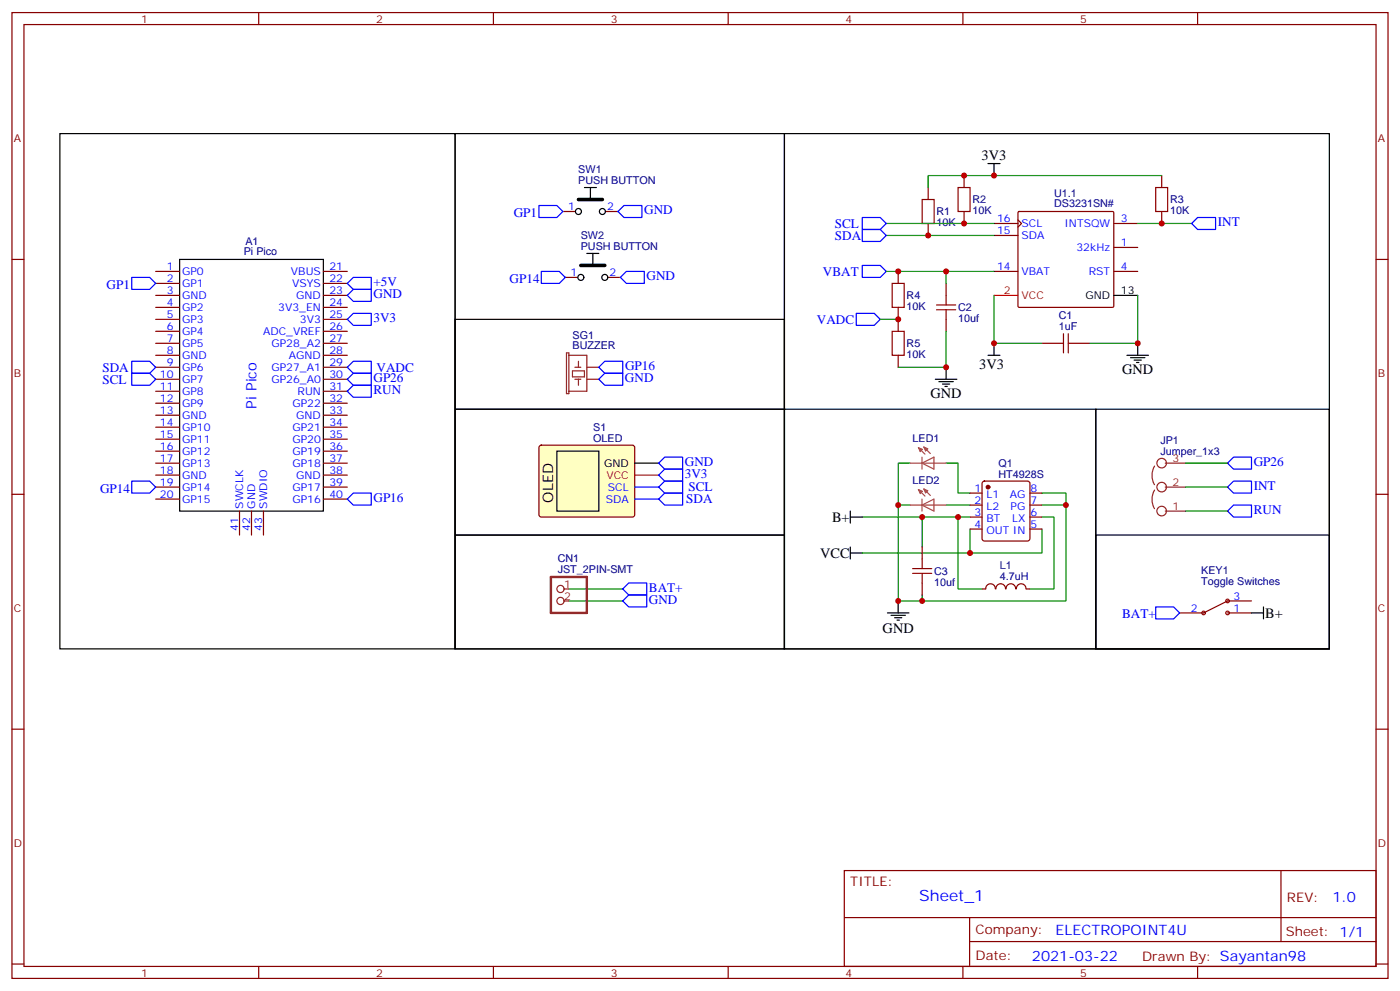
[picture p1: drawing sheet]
<svg xmlns="http://www.w3.org/2000/svg" width="412mm" height="292mm" viewBox="0 0 412 292" stroke-linecap="round" stroke-linejoin="round" font-family="sans-serif">
<g fill="none" stroke="#870000" stroke-width=".35">
<path d="M3.5 3.7h405.4v284.3h-405.4zM7.1 7.2h398.2v277.3h-398.2zM76.2 3.7v3.5M145.3 3.7v3.5M214.5 3.7v3.5M283.6 3.7v3.5M352.8 3.7v3.5M273.4 55.2v3.5M284 51.7v3.5M342.2 51.7v3.5M3.5 76.4h3.6M273.4 65.8v3.5"/>
<path d="M284 62.3v3.5M292.8 65.8h7.1M292.8 79.9h7.1M292.8 69.3h7.1M299.9 64.7l1 1.1-1 1.1M299.9 62.4l.3-.1h27.7l.2 .3-.1 27.7-.3 .2-27.7-.1-.1-.3zM328.1 72.8h7M328.1 65.8h7M328.1 79.9h7M342.2 62.3v3.5M405.3 76.4h3.6M278.7 83.4v3.6"/>
<path d="M278.7 94v3.5M306.9 101.1h3.5M317.5 101.1h3.5M3.5 145.5h3.6M285.8 145.2h3.5M285.8 148.7h3.5M285.8 152.2h3.5M285.8 155.8h3.5M289.5 141.8l.5-.2h12.7l.5 .2 .2 .5v16.3l-.2 .5-.5 .2h-12.7l-.5-.3-.2-.4v-16.3zM303.4 145.2h3.5M303.4 148.7h3.5M303.4 152.2h3.5"/>
<path d="M303.4 155.8h3.5M405.3 145.5h3.6M271.6 161v3.6M271.6 171.6v3.6M293.2 173.4a1.41 1.41 0 0 0-1.4-1.5 1.41 1.41 0 0 0-1.4 1.5h-1.1M293.4 173.4a1.41 1.41 0 0 1 1.4-1.5 1.41 1.41 0 0 1 1.4 1.5M296.4 173.4a1.41 1.41 0 0 1 1.4-1.5 1.41 1.41 0 0 1 1.4 1.5M299.4 173.4a1.41 1.41 0 0 1 1.4-1.5 1.41 1.41 0 0 1 1.4 1.5M302.3 173.4h1.1M361.6 176.9h7.1M347.5 180.4h7M361.6 180.4h7.1"/>
<path d="M3.5 214.7h3.6M405.3 214.7h3.6M248.7 256.3h156.6v28.2h-156.6zM377.3 256.3v20.9M248.7 270.1h156.5M285.6 277.2h119.6M285.6 270.1v14.2M3.5 283.8h3.6M76.2 284.5v3.5M145.3 284.5v3.5M214.5 284.5v3.5M283.6 284.5v3.5"/>
<path d="M352.8 284.5v3.5M405.3 283.8h3.6"/>
</g>
<path d="M292.8 87h7.1" fill="none" stroke="#f00" stroke-width=".35"/>
<g fill="none" stroke="#000" stroke-width=".35">
<path d="M291 48.2h3.6M292.8 48.2v3.5M328.1 87h7M275.5 111.7h6.4M276.6 112.4h4.2M277.6 113.1h2.2M278.3 113.8h.7M278.7 108.1v3.6M291 104.6h3.6M292.8 101.1v3.5M332 104.6h6.3M333 105.3h4.3"/>
<path d="M334.1 106h2.1M334.8 106.7h.7M335.1 101.1v3.5M250.5 150.5v3.5M250.5 152.2h3.5M250.5 162.8h3.5M250.5 161v3.6M264.6 176.9v3.5M261.4 180.4h6.4M262.5 181.2h4.2M263.5 181.9h2.1M264.2 182.6h.7"/>
</g>
<g fill="none" stroke="#a10000" stroke-width=".35">
<path d="M271.6 58.7h3.6v7.1h-3.6zM282.2 55.2h3.6v7.1h-3.6zM340.4 55.2h3.6v7.1h-3.6zM275.9 91.2h5.6M275.9 89.8h5.6M278.7 87v2.8M278.7 91.2v2.8M313.3 98.2v5.7M314.7 98.2v5.7M310.4 101.1h2.9M314.7 101.1h2.8M268.8 168.8h5.7"/>
<path d="M268.8 167.4h5.7M271.6 164.6v2.8M271.6 168.8v2.8"/>
</g>
<g fill="none" stroke="#008700" stroke-width=".35">
<path d="M342.2 51.7h-68.8v3.5M261.1 65.8h31.7M261.1 69.3h31.7M261.1 79.9h31.7M278.7 79.9v3.5M335.1 65.8h15.9M278.7 97.5v10.6M292.8 87v14.1h14.1M335.1 87v14.1h-14.1M268.1 136.3h-3.5v12.4h3.5M278.7 136.3h3.5v8.9h3.6M349.2 136.3h12.4"/>
<path d="M254 152.2h17.6M264.6 148.7v28.2h7v-1.7M278.7 148.7h7.1M282.2 152.2h-10.6v8.8M285.8 152.2h-3.6v21.2h7.1M285.8 155.8v7M306.9 145.2h7.1v3.5M306.9 148.7h7.1v28.2h-42.4M306.9 152.2h3.5v21.2h-7M306.9 155.8v7h-52.9M349.2 143.4h12.4M349.2 150.5h12.4"/>
<path d="M167.6 176.9h15.8M167.6 173.4h15.8"/>
</g>
<path d="M254 67.6h5.3l1.8 1.7-1.8 1.8h-5.3zM254 64h5.3l1.8 1.8-1.8 1.8h-5.3zM254 78.1h5.3l1.8 1.8-1.8 1.8h-5.3zM351 65.8l1.8-1.8h5.3v3.6h-5.3zM361.6 136.3l1.8-1.7h5.3v3.5h-5.3zM361.6 143.4l1.8-1.8h5.3v3.6h-5.3zM361.6 150.5l1.8-1.8h5.3v3.5h-5.3z" fill="none" stroke="#00f" stroke-width=".35"/>
<path d="M268.1 136.3h7M270.5 131.8l2 1.9M271.6 134.6v3.5M271.6 136.3l3.5-1.7v3.5zM272.1 131.6l2 1.9M275.2 136.3h3.5M268.1 148.7h7M270.5 144.1l2 1.9M271.6 148.7l3.5-1.8v3.6zM271.6 146.9v3.6M272.1 143.9l2 2M275.2 148.7h3.5" fill="none" stroke="#a64a4a" stroke-width=".35"/>
<g fill="#a64a4a" stroke="#a64a4a" stroke-width=".29">
<path d="M272.1 143.9l1.2 .6-.7 .7z"/>
<path d="M270.5 144.1l1.3 .5-.7 .7z"/>
<path d="M272.1 131.6l1.2 .5-.7 .7z"/>
<path d="M270.5 131.8l1.3 .5-.7 .7z"/>
</g>
<circle cx="291" cy="143.4" r=".53" fill="#870000" stroke="#870000" stroke-width=".35"/>
<path d="M162.3 169.9h10.6v10.5h-10.6z" fill="none" stroke="#8c2424" stroke-width=".71"/>
<g fill="none" stroke="#8c2424" stroke-width=".35">
<path d="M340.1 137.2a5.4 5.4 0 0 0 0 5.5M343.3 136.3h5.9M340.1 144.3a5.4 5.4 0 0 0 0 5.5M343.3 150.5h5.9M343.3 143.4h5.9M166.2 176.9h1.4M166.2 173.4h1.4"/>
<circle cx="342.2" cy="136.3" r="1.41"/>
<circle cx="342.2" cy="143.4" r="1.41"/>
<circle cx="342.2" cy="150.5" r="1.41"/>
<circle cx="165.1" cy="173.4" r="1.06"/>
<circle cx="165.1" cy="176.9" r="1.06"/>
</g>
<g fill="none" stroke="#900" stroke-width=".35">
<path d="M361.6 176.9l-7.1 3.5"/>
<circle cx="361.6" cy="176.9" r=".53"/>
<circle cx="354.5" cy="180.4" r=".53"/>
<circle cx="361.6" cy="180.4" r=".53"/>
</g>
<path d="M159 131.3l.5-.2h26.8l.5 .2 .2 .5-.1 20-.6 .4h-27.1l-.5-.7v-19.7z" fill="#ffffc2" stroke="#870000" stroke-width=".35"/>
<g fill="none" stroke="#00f" stroke-width=".35">
<path d="M158.7 60.5h5.3l1.8 1.8-1.8 1.7h-5.3zM159.5 79.9h5.2l1.8 1.8-1.8 1.7h-5.2zM182 62.3l1.8-1.8h5.3v3.5h-5.3zM38.8 81.7h5.3l1.8 1.7-1.8 1.8h-5.3zM102.3 94l1.8-1.7h5.3v3.5h-5.3zM102.3 83.4l1.8-1.7h5.3v3.5h-5.3zM102.3 87l1.8-1.8h5.3v3.5h-5.3zM182.7 81.7l1.8-1.8h5.3v3.5h-5.3zM252.2 92.3h5.3l1.8 1.7-1.8 1.8h-5.3zM38.8 106.4h5.3l1.8 1.7-1.8 1.8h-5.3zM38.8 109.9h5.3l1.8 1.8-1.8 1.7h-5.3zM102.3 115.2l1.8-1.8h5.3v3.5h-5.3z"/>
<path d="M102.3 111.7l1.8-1.8h5.3v3.5h-5.3zM102.3 108.1l1.8-1.7h5.3v3.5h-5.3zM176.4 108.1l1.8-1.7h5.2v3.5h-5.2zM176.4 111.7l1.8-1.8h5.2v3.5h-5.2zM194 136.3l1.8-1.7h5.3v3.5h-5.3zM194 139.9l1.8-1.8h5.3v3.5h-5.3zM38.8 141.6h5.3l1.8 1.8-1.8 1.8h-5.3zM102.3 146.9l1.8-1.7h5.3v3.5h-5.3zM187 146.9h7M187 143.4h7M194 143.4l1.8-1.8h5.3v3.6h-5.3zM194 146.9l1.8-1.7h5.3v3.5h-5.3z"/>
<path d="M183.4 176.9l1.8-1.7h5.3v3.5h-5.3zM185.2 171.6h5.3v3.6h-5.3l-1.8-1.8zM340.4 178.7h5.3l1.8 1.7-1.8 1.8h-5.3z"/>
</g>
<g fill="none" stroke="#000" stroke-width=".35">
<path d="M17.6 39.3h116.5v151.7h-116.5zM134.1 39.3h97v151.7h-97zM231.1 39.3h160.5v151.7h-160.5zM172.2 55.2h3.5M173.9 55.2v3.5M52.9 76.4h42.3v74.1h-42.3zM172.9 74.6h3.5M174.6 74.6v3.5M134.1 94h97v26.5h-97zM134.1 120.5h97v37h-97zM164 132.8h12.4v17.7h-12.4zM187 136.3h7"/>
<path d="M231.1 120.5h91.7v70.5h-91.7zM322.8 120.5h68.8v70.5h-68.8zM134.1 157.5h97v33.5h-97zM322.8 157.5h68.8v33.5h-68.8zM372.2 178.7v3.5M368.7 180.4h3.5"/>
<circle cx="170.4" cy="62.3" r=".88"/>
<circle cx="177.4" cy="62.3" r=".88"/>
<circle cx="171.1" cy="81.7" r=".88"/>
<circle cx="178.2" cy="81.7" r=".88"/>
</g>
<path d="M187 139.9h7" fill="none" stroke="#f00" stroke-width=".35"/>
<path d="M166.9 103.9h.7v12h-.7zM167.6 104.6h5.3v10.6h-5.3M168.6 109.2h3.6v1.7h-3.6zM169.3 111.7h1.8M169.3 108.1h1.8M170.4 106.4v1.7M170.4 111.7v1.7M172.9 111.7h3.5M172.9 108.1h3.5" fill="none" stroke="#8c2424" stroke-width=".35"/>
<g fill="none" stroke="#870000" stroke-width=".35">
<path d="M45.9 79.9h7M95.2 79.9h7.1M165.8 62.3h3.5M178.5 62.3h3.5M264.6 79.9v3.5M45.9 83.4h7M45.9 87h7M45.9 90.5h7M45.9 94h7M45.9 97.5h7M95.2 83.4h7.1M95.2 87h7.1"/>
<path d="M95.2 90.5h7.1M95.2 94h7.1M95.2 97.5h7.1M166.5 81.7h3.5M179.2 81.7h3.5M264.6 90.5v7M45.9 101.1h7M45.9 104.6h7M45.9 108.1h7M45.9 111.7h7M45.9 115.2h7M45.9 118.7h7"/>
<path d="M95.2 101.1h7.1M95.2 104.6h7.1M95.2 108.1h7.1M95.2 111.7h7.1M95.2 115.2h7.1M95.2 118.7h7.1M264.6 104.6v3.5M45.9 122.2h7M45.9 125.8h7M45.9 129.3h7M45.9 132.8h7M45.9 136.3h7"/>
<path d="M45.9 139.9h7M95.2 122.2h7.1M95.2 125.8h7.1M95.2 129.3h7.1M95.2 132.8h7.1M95.2 136.3h7.1M95.2 139.9h7.1M45.9 143.4h7M45.9 146.9h7M70.6 150.5v7M74.1 150.5v7M77.6 150.5v7"/>
<path d="M95.2 143.4h7.1M95.2 146.9h7.1"/>
</g>
<path d="M170.4 58.7h7M171.1 78.1h7.1" fill="none" stroke="#000" stroke-width="1.1"/>
<path d="M262.8 83.4h3.5v7.1h-3.5zM262.8 97.5h3.5v7.1h-3.5z" fill="none" stroke="#a10000" stroke-width=".35"/>
<path d="M259.3 94h5.3M264.6 108.1h14.1" fill="none" stroke="#008700" stroke-width=".35"/>
<g fill="#c00">
<circle cx="284" cy="51.7" r=".88"/>
<circle cx="292.8" cy="101.1" r=".88"/>
<circle cx="335.1" cy="101.1" r=".88"/>
<circle cx="342.2" cy="65.8" r=".88"/>
<circle cx="284" cy="65.8" r=".88"/>
<circle cx="273.4" cy="69.3" r=".88"/>
<circle cx="264.6" cy="176.9" r=".88"/>
<circle cx="285.8" cy="162.8" r=".88"/>
<circle cx="314" cy="148.7" r=".88"/>
<circle cx="271.6" cy="176.9" r=".88"/>
<circle cx="271.6" cy="152.2" r=".88"/>
<circle cx="282.2" cy="152.2" r=".88"/>
<circle cx="264.6" cy="148.7" r=".88"/>
<circle cx="292.8" cy="51.7" r=".88"/>
<circle cx="278.7" cy="79.9" r=".88"/>
<circle cx="264.6" cy="79.9" r=".88"/>
<circle cx="278.7" cy="108.1" r=".88"/>
<circle cx="264.6" cy="94" r=".88"/>
</g>
<text font-size="4.6" fill="#00f" x="270.8" y="265.3">Sheet_1</text>
<g font-size="4.2">
<text x="289.2" y="47.1">3V3</text>
<text x="288.5" y="108.6">3V3</text>
<text x="330.6" y="110.2">GND</text>
<text x="274.1" y="117.3">GND</text>
<text x="162.9" y="148" transform="rotate(-90 162.9 148)">OLED</text>
<text x="245.1" y="153.7">B+</text>
<text x="241.6" y="164.2">VCC</text>
<text x="372.7" y="181.9">B+</text>
<text x="260" y="186.4">GND</text>
</g>
<g font-size="4.2" fill="#00f">
<text x="75.6" y="120.4" transform="rotate(-90 75.6 120.4)">Pi Pico</text>
<text x="392.5" y="265.6">1.0</text>
<text x="310.9" y="275.1">ELECTROPOINT4U</text>
<text x="304" y="282.9">2021-03-22</text>
</g>
<g font-size="3.9" fill="#00f">
<text x="151.4" y="64">GP1</text>
<text x="189.7" y="63.1">GND</text>
<text x="245.9" y="70.6">SDA</text>
<text x="245.9" y="67.1">SCL</text>
<text x="358.7" y="66.6">INT</text>
<text x="150.1" y="83.4">GP14</text>
<text x="190.5" y="82.5">GND</text>
<text x="242.4" y="81.2">VBAT</text>
<text x="31.4" y="85.2">GP1</text>
<text x="110" y="84.3">+5V</text>
<text x="110" y="87.8">GND</text>
<text x="110" y="94.9">3V3</text>
<text x="240.6" y="95.3">VADC</text>
<text x="30.2" y="109.4">SDA</text>
<text x="30.2" y="113">SCL</text>
<text x="110" y="112.5">GP26</text>
<text x="110.9" y="109.4">VADC</text>
<text x="184.1" y="112.5">GND</text>
<text x="184.1" y="109">GP16</text>
<text x="110" y="116">RUN</text>
<text x="201.7" y="137.2">GND</text>
<text x="369.3" y="137.2">GP26</text>
<text x="201.7" y="140.7">3V3</text>
<text x="29.5" y="145.2">GP14</text>
<text x="110" y="147.8">GP16</text>
<text x="202.1" y="148.1">SDA</text>
<text x="202.8" y="144.6">SCL</text>
<text x="369.3" y="144.3">INT</text>
<text x="369.3" y="151.3">RUN</text>
<text x="191.2" y="177.8">GND</text>
<text x="191.2" y="174.2">BAT+</text>
<text x="330.5" y="182.1">BAT+</text>
</g>
<g font-size="3.9" fill="#800">
<text x="250.5" y="260.9">TITLE:</text>
<text x="379.1" y="265.6">REV:</text>
<text x="287.4" y="275.1">Company:</text>
<text x="378.7" y="275.7">Sheet: 1/1</text>
<text x="287.4" y="282.8">Date:</text>
<text x="336.4" y="282.8">Drawn By: Sayantan98</text>
</g>
<g font-size="3.2" fill="#800">
<text x="41.6" y="6.7">1</text>
<text x="110.8" y="6.7">2</text>
<text x="179.9" y="6.7">3</text>
<text x="249.1" y="6.7">4</text>
<text x="318.2" y="6.7">5</text>
<text x="4.1" y="41.8">A</text>
<text x="405.9" y="41.8">A</text>
<text x="4.1" y="110.9">B</text>
<text x="405.9" y="110.9">B</text>
<text x="4.1" y="180.1">C</text>
<text x="405.9" y="180.1">C</text>
<text x="4.1" y="249.2">D</text>
<text x="405.9" y="249.2">D</text>
<text x="41.6" y="287.5">1</text>
<text x="110.8" y="287.5">2</text>
<text x="179.9" y="287.5">3</text>
<text x="249.1" y="287.5">4</text>
<text x="318.2" y="287.5">5</text>
</g>
<g font-size="3.2" fill="#000080">
<text x="170.4" y="51">SW1</text>
<text x="170.4" y="54.2">PUSH BUTTON</text>
<text x="286.5" y="59.9">R2</text>
<text x="310.5" y="58.1">U1.1</text>
<text x="344.7" y="59.9">R3</text>
<text x="275.9" y="63.4">R1</text>
<text x="286.5" y="63.1">10K</text>
<text x="310.5" y="61.1">DS3231SN#</text>
<text x="344.7" y="63.1">10K</text>
<text x="171.1" y="70.4">SW2</text>
<text x="275.9" y="66.6">10K</text>
<text x="71.8" y="75.2">Pi Pico</text>
<text x="72.3" y="72.3">A1</text>
<text x="171.1" y="73.6">PUSH BUTTON</text>
<text x="267.1" y="88.1">R4</text>
<text x="267.1" y="91.3">10K</text>
<text x="282.2" y="94.8">10uf</text>
<text x="282.2" y="91.6">C2</text>
<text x="311.9" y="94">C1</text>
<text x="168.7" y="99.7">SG1</text>
<text x="311.9" y="97.2">1uF</text>
<text x="168.7" y="102.8">BUZZER</text>
<text x="267.1" y="105.4">10K</text>
<text x="267.1" y="102.2">R5</text>
<text x="174.7" y="130">OLED</text>
<text x="174.7" y="126.8">S1</text>
<text x="268.8" y="130">LED1</text>
<text x="341.8" y="130.7">JP1</text>
<text x="294.1" y="137.4">Q1</text>
<text x="341.8" y="133.9">Jumper_1x3</text>
<text x="268.8" y="142.3">LED2</text>
<text x="294.1" y="140.6">HT4928S</text>
<text x="164.3" y="165.6">CN1</text>
<text x="294.5" y="167.6">L1</text>
<text x="164.3" y="168.8">JST_2PIN-SMT</text>
<text x="275.2" y="172.4">10uf</text>
<text x="275.2" y="169.2">C3</text>
<text x="294.5" y="170.8">4.7uH</text>
<text x="353.9" y="172.2">Toggle Switches</text>
<text x="353.9" y="169">KEY1</text>
</g>
<g font-size="3.2" fill="#00f">
<text x="167.3" y="61.9">1</text>
<text x="178.9" y="61.9">2</text>
<text x="293.7" y="65.4">16</text>
<text x="330.2" y="65.4">3</text>
<text x="293.7" y="69">15</text>
<text x="300.9" y="70.4">SDA</text>
<text x="300.9" y="66.9">SCL</text>
<text x="313.6" y="66.9">INTSQW</text>
<text x="317.1" y="73.9">32kHz</text>
<text x="330.2" y="72.5">1</text>
<text x="49.1" y="79.6">1</text>
<text x="49.1" y="83.1">2</text>
<text x="53.6" y="81">GP0</text>
<text x="85.7" y="81">VBUS</text>
<text x="97" y="79.6">21</text>
<text x="97" y="83.1">22</text>
<text x="168" y="81.3">1</text>
<text x="179.6" y="81.3">2</text>
<text x="293.7" y="79.6">14</text>
<text x="300.9" y="81">VBAT</text>
<text x="320.7" y="81">RST</text>
<text x="330.2" y="79.6">4</text>
<text x="49.1" y="86.6">3</text>
<text x="53.6" y="84.5">GP1</text>
<text x="53.6" y="88">GND</text>
<text x="86.1" y="84.5">VSYS</text>
<text x="87.3" y="88">GND</text>
<text x="97" y="86.6">23</text>
<text x="49.1" y="90.1">4</text>
<text x="49.1" y="93.7">5</text>
<text x="53.6" y="91.5">GP2</text>
<text x="53.6" y="95.1">GP3</text>
<text x="81.9" y="91.5">3V3_EN</text>
<text x="88.3" y="95.1">3V3</text>
<text x="97" y="90.1">24</text>
<text x="97" y="93.7">25</text>
<text x="49.1" y="97.2">6</text>
<text x="49.1" y="100.7">7</text>
<text x="53.6" y="98.6">GP4</text>
<text x="77.5" y="98.6">ADC_VREF</text>
<text x="97" y="97.2">26</text>
<text x="97" y="100.7">27</text>
<text x="49.1" y="104.2">8</text>
<text x="49.1" y="107.8">9</text>
<text x="53.6" y="102.1">GP5</text>
<text x="53.6" y="105.7">GND</text>
<text x="79.9" y="102.1">GP28_A2</text>
<text x="85.1" y="105.7">AGND</text>
<text x="97" y="104.2">28</text>
<text x="97" y="107.8">29</text>
<text x="47.1" y="111.3">10</text>
<text x="53.6" y="109.2">GP6</text>
<text x="53.6" y="112.7">GP7</text>
<text x="79.9" y="109.2">GP27_A1</text>
<text x="79.9" y="112.7">GP26_A0</text>
<text x="97" y="111.3">30</text>
<text x="47.1" y="114.8">11</text>
<text x="47.1" y="118.4">12</text>
<text x="53.6" y="116.2">GP8</text>
<text x="53.6" y="119.8">GP9</text>
<text x="86.1" y="119.8">GP22</text>
<text x="87.6" y="116.2">RUN</text>
<text x="97" y="114.8">31</text>
<text x="97" y="118.4">32</text>
<text x="47.1" y="121.9">13</text>
<text x="47.1" y="125.4">14</text>
<text x="53.6" y="123.3">GND</text>
<text x="87.3" y="123.3">GND</text>
<text x="97" y="121.9">33</text>
<text x="97" y="125.4">34</text>
<text x="47.1" y="128.9">15</text>
<text x="53.6" y="126.8">GP10</text>
<text x="53.6" y="130.4">GP11</text>
<text x="86.1" y="126.8">GP21</text>
<text x="86.1" y="130.4">GP20</text>
<text x="97" y="128.9">35</text>
<text x="47.1" y="132.5">16</text>
<text x="47.1" y="136">17</text>
<text x="53.6" y="133.9">GP12</text>
<text x="53.6" y="137.4">GP13</text>
<text x="86.1" y="133.9">GP19</text>
<text x="86.1" y="137.4">GP18</text>
<text x="97" y="132.5">36</text>
<text x="97" y="136">37</text>
<text x="47.1" y="139.5">18</text>
<text x="47.1" y="143.1">19</text>
<text x="53.6" y="140.9">GND</text>
<text x="87.3" y="140.9">GND</text>
<text x="97" y="139.5">38</text>
<text x="97" y="143.1">39</text>
<text x="47.1" y="146.6">20</text>
<text x="53.6" y="144.5">GP14</text>
<text x="53.6" y="148">GP15</text>
<text x="71.6" y="149.8" transform="rotate(-90 71.6 149.8)">SWCLK</text>
<text x="75.1" y="149.8" transform="rotate(-90 75.1 149.8)">GND</text>
<text x="78.7" y="149.8" transform="rotate(-90 78.7 149.8)">SWDIO</text>
<text x="86.1" y="144.5">GP17</text>
<text x="86.1" y="148">GP16</text>
<text x="97" y="146.6">40</text>
<text x="178.4" y="148">SDA</text>
<text x="179.1" y="144.5">SCL</text>
<text x="287.1" y="144.8">1</text>
<text x="287.1" y="148.3">2</text>
<text x="290.6" y="146.6">L1</text>
<text x="297.5" y="146.6">AG</text>
<text x="303.6" y="148.3">7</text>
<text x="303.6" y="144.8">8</text>
<text x="287.1" y="151.9">3</text>
<text x="287.1" y="155.4">4</text>
<text x="290.6" y="150.1">L2</text>
<text x="290.6" y="153.6">BT</text>
<text x="297.7" y="150.1">PG</text>
<text x="298.1" y="153.6">LX</text>
<text x="303.6" y="155.4">5</text>
<text x="303.6" y="151.9">6</text>
<text x="70.2" y="156.3" transform="rotate(-90 70.2 156.3)">41</text>
<text x="73.7" y="156.3" transform="rotate(-90 73.7 156.3)">42</text>
<text x="77.3" y="156.3" transform="rotate(-90 77.3 156.3)">43</text>
<text x="290.6" y="157.2">OUT IN</text>
<text x="363.4" y="176.6">3</text>
<text x="350.8" y="180.1">2</text>
<text x="363.4" y="180.1">1</text>
</g>
<g font-size="3.2" fill="#f00">
<text x="295.7" y="86.6">2</text>
<text x="300.9" y="88">VCC</text>
<text x="178.6" y="140.9">VCC</text>
</g>
<g font-size="3.2">
<text x="319.7" y="88">GND</text>
<text x="330.2" y="86.6">13</text>
<text x="177.9" y="137.4">GND</text>
</g>
<g font-size="3.2" fill="#8d2323">
<text x="345.4" y="136">3</text>
<text x="345.4" y="143.1">2</text>
<text x="345.4" y="150.1">1</text>
<text x="166.2" y="173">1</text>
<text x="166.2" y="176.6">2</text>
</g>
</svg>
